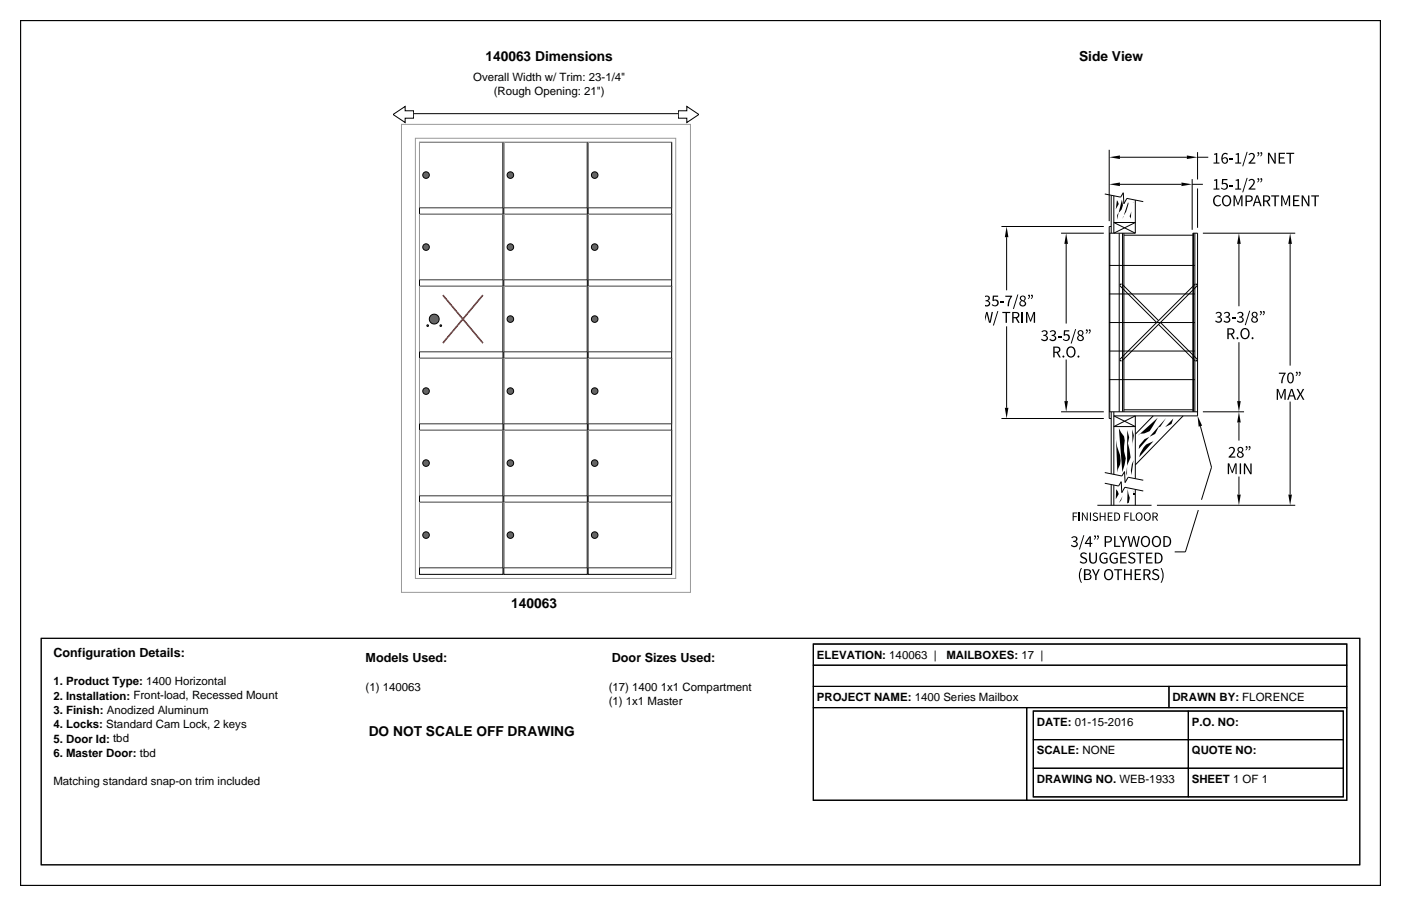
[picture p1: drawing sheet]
<svg xmlns="http://www.w3.org/2000/svg" width="432mm" height="279mm" viewBox="0 0 432 279" stroke-linecap="round" stroke-linejoin="round" font-family="sans-serif">
<path d="M12.7 196.8h406.4v69.9h-406.4z" fill="none" stroke="#000" stroke-width=".31"/>
<g fill="none" stroke="#000" stroke-width=".35">
<path d="M6.3 6.4h419.1v266.6h-419.1zM250.7 198.6h164.4v48.2h-164.4zM250.7 198.6h164.4v6.6h-164.4zM250.7 218.2h65.7v28.6h-65.7zM250.7 211.7h109.6v6.5h-109.6zM250.7 205.2h164.4v6.5h-164.4zM316.4 218.2h98.7v28.6h-98.7zM318.5 219.3h95.5v26.4h-95.5zM318.5 219.3h47.8v8.8h-47.8zM360.3 211.7h54.8v6.5h-54.8zM366.3 219.3h47.7v8.8h-47.7zM318.5 236.9h47.8v8.8h-47.8z"/>
<path d="M318.5 228.1h47.8v8.8h-47.8zM366.3 236.9h47.7v8.8h-47.7zM366.3 228.1h47.7v8.8h-47.7z"/>
</g>
<g fill="#fff" stroke="#000" stroke-width=".31">
<path d="M121.1 35.3l3.8-2.5v1.4h2.6v2.3h-2.6v1.3z"/>
<path d="M209.1 34.2h2.6v-1.4l3.7 2.5-3.7 2.5v-1.3h-2.6z"/>
</g>
<path d="M127.5 35.1h81.6" fill="none" stroke="#000" stroke-width=".31"/>
<path d="M129.3 43.9h25.7v22.2h-25.7z" fill="#fff" stroke="#000" stroke-width=".31"/>
<path d="M155 43.9h-25.7v20.2" fill="none" stroke="#999" stroke-width=".31"/>
<path d="M155 43.9v20.2h-25.7" fill="none" stroke="#333" stroke-width=".31"/>
<circle cx="131.3" cy="54" r="1.01" fill="#666" stroke="#000" stroke-width=".31"/>
<path d="M155.3 43.9h25.7v22.2h-25.7z" fill="#fff" stroke="#000" stroke-width=".31"/>
<path d="M181 43.9h-25.7v20.2" fill="none" stroke="#999" stroke-width=".31"/>
<path d="M181 43.9v20.2h-25.7" fill="none" stroke="#333" stroke-width=".31"/>
<circle cx="157.3" cy="54" r="1.01" fill="#666" stroke="#000" stroke-width=".31"/>
<path d="M181.3 43.9h25.7v22.2h-25.7z" fill="#fff" stroke="#000" stroke-width=".31"/>
<path d="M207 43.9h-25.7v20.2" fill="none" stroke="#999" stroke-width=".31"/>
<path d="M207 43.9v20.2h-25.7" fill="none" stroke="#333" stroke-width=".31"/>
<circle cx="183.3" cy="54" r="1.01" fill="#666" stroke="#000" stroke-width=".31"/>
<path d="M129.3 66.1h25.7v22.2h-25.7z" fill="#fff" stroke="#000" stroke-width=".31"/>
<path d="M155 66.1h-25.7v20.2" fill="none" stroke="#999" stroke-width=".31"/>
<path d="M155 66.1v20.2h-25.7" fill="none" stroke="#333" stroke-width=".31"/>
<circle cx="131.3" cy="76.2" r="1.01" fill="#666" stroke="#000" stroke-width=".31"/>
<path d="M155.3 66.1h25.7v22.2h-25.7z" fill="#fff" stroke="#000" stroke-width=".31"/>
<path d="M181 66.1h-25.7v20.2" fill="none" stroke="#999" stroke-width=".31"/>
<path d="M181 66.1v20.2h-25.7" fill="none" stroke="#333" stroke-width=".31"/>
<circle cx="157.3" cy="76.2" r="1.01" fill="#666" stroke="#000" stroke-width=".31"/>
<path d="M181.3 66.1h25.7v22.2h-25.7z" fill="#fff" stroke="#000" stroke-width=".31"/>
<path d="M207 66.1h-25.7v20.2" fill="none" stroke="#999" stroke-width=".31"/>
<path d="M207 66.1v20.2h-25.7" fill="none" stroke="#333" stroke-width=".31"/>
<circle cx="183.3" cy="76.2" r="1.01" fill="#666" stroke="#000" stroke-width=".31"/>
<path d="M129.3 88.3h25.7v22.2h-25.7z" fill="#fff" stroke="#000" stroke-width=".31"/>
<path d="M155 88.3h-25.7v20.2" fill="none" stroke="#999" stroke-width=".31"/>
<path d="M155 88.3v20.2h-25.7" fill="none" stroke="#333" stroke-width=".31"/>
<g fill="#666" stroke="#000" stroke-width=".31">
<circle cx="133.8" cy="98.4" r="1.51"/>
<circle cx="131.8" cy="100.4" r=".25"/>
<circle cx="135.9" cy="100.4" r=".25"/>
</g>
<path d="M136.5 91l12.3 14.8M148.8 91l-12.3 14.8" fill="none" stroke="#f00" stroke-width=".5"/>
<path d="M155.3 88.3h25.7v22.2h-25.7z" fill="#fff" stroke="#000" stroke-width=".31"/>
<path d="M181 88.3h-25.7v20.2" fill="none" stroke="#999" stroke-width=".31"/>
<path d="M181 88.3v20.2h-25.7" fill="none" stroke="#333" stroke-width=".31"/>
<circle cx="157.3" cy="98.4" r="1.01" fill="#666" stroke="#000" stroke-width=".31"/>
<path d="M181.3 88.3h25.7v22.2h-25.7z" fill="#fff" stroke="#000" stroke-width=".31"/>
<path d="M207 88.3h-25.7v20.2" fill="none" stroke="#999" stroke-width=".31"/>
<path d="M207 88.3v20.2h-25.7" fill="none" stroke="#333" stroke-width=".31"/>
<circle cx="183.3" cy="98.4" r="1.01" fill="#666" stroke="#000" stroke-width=".31"/>
<path d="M129.3 110.5h25.7v22.2h-25.7z" fill="#fff" stroke="#000" stroke-width=".31"/>
<path d="M155 110.5h-25.7v20.2" fill="none" stroke="#999" stroke-width=".31"/>
<path d="M155 110.5v20.2h-25.7" fill="none" stroke="#333" stroke-width=".31"/>
<circle cx="131.3" cy="120.6" r="1.01" fill="#666" stroke="#000" stroke-width=".31"/>
<path d="M155.3 110.5h25.7v22.2h-25.7z" fill="#fff" stroke="#000" stroke-width=".31"/>
<path d="M181 110.5h-25.7v20.2" fill="none" stroke="#999" stroke-width=".31"/>
<path d="M181 110.5v20.2h-25.7" fill="none" stroke="#333" stroke-width=".31"/>
<circle cx="157.3" cy="120.6" r="1.01" fill="#666" stroke="#000" stroke-width=".31"/>
<path d="M181.3 110.5h25.7v22.2h-25.7z" fill="#fff" stroke="#000" stroke-width=".31"/>
<path d="M207 110.5h-25.7v20.2" fill="none" stroke="#999" stroke-width=".31"/>
<path d="M207 110.5v20.2h-25.7" fill="none" stroke="#333" stroke-width=".31"/>
<circle cx="183.3" cy="120.6" r="1.01" fill="#666" stroke="#000" stroke-width=".31"/>
<path d="M129.3 132.7h25.7v22.2h-25.7z" fill="#fff" stroke="#000" stroke-width=".31"/>
<path d="M155 132.7h-25.7v20.2" fill="none" stroke="#999" stroke-width=".31"/>
<path d="M155 132.7v20.2h-25.7" fill="none" stroke="#333" stroke-width=".31"/>
<circle cx="131.3" cy="142.8" r="1.01" fill="#666" stroke="#000" stroke-width=".31"/>
<path d="M155.3 132.7h25.7v22.2h-25.7z" fill="#fff" stroke="#000" stroke-width=".31"/>
<path d="M181 132.7h-25.7v20.2" fill="none" stroke="#999" stroke-width=".31"/>
<path d="M181 132.7v20.2h-25.7" fill="none" stroke="#333" stroke-width=".31"/>
<circle cx="157.3" cy="142.8" r="1.01" fill="#666" stroke="#000" stroke-width=".31"/>
<path d="M181.3 132.7h25.7v22.2h-25.7z" fill="#fff" stroke="#000" stroke-width=".31"/>
<path d="M207 132.7h-25.7v20.2" fill="none" stroke="#999" stroke-width=".31"/>
<path d="M207 132.7v20.2h-25.7" fill="none" stroke="#333" stroke-width=".31"/>
<circle cx="183.3" cy="142.8" r="1.01" fill="#666" stroke="#000" stroke-width=".31"/>
<path d="M129.3 154.9h25.7v22.2h-25.7z" fill="#fff" stroke="#000" stroke-width=".31"/>
<path d="M155 154.9h-25.7v20.2" fill="none" stroke="#999" stroke-width=".31"/>
<path d="M155 154.9v20.2h-25.7" fill="none" stroke="#333" stroke-width=".31"/>
<circle cx="131.3" cy="165" r="1.01" fill="#666" stroke="#000" stroke-width=".31"/>
<path d="M155.3 154.9h25.7v22.2h-25.7z" fill="#fff" stroke="#000" stroke-width=".31"/>
<path d="M181 154.9h-25.7v20.2" fill="none" stroke="#999" stroke-width=".31"/>
<path d="M181 154.9v20.2h-25.7" fill="none" stroke="#333" stroke-width=".31"/>
<circle cx="157.3" cy="165" r="1.01" fill="#666" stroke="#000" stroke-width=".31"/>
<path d="M181.3 154.9h25.7v22.2h-25.7z" fill="#fff" stroke="#000" stroke-width=".31"/>
<path d="M207 154.9h-25.7v20.2" fill="none" stroke="#999" stroke-width=".31"/>
<path d="M207 154.9v20.2h-25.7" fill="none" stroke="#333" stroke-width=".31"/>
<circle cx="183.3" cy="165" r="1.01" fill="#666" stroke="#000" stroke-width=".31"/>
<path d="M123.7 38.4h89.1v144.3h-89.1zM128 42.6h80.3v135.8h-80.3z" fill="none" stroke="#999" stroke-width=".31"/>
<g fill="#000">
<path d="M341.9 48.5l3.3-.6v1.1zM341.9 56.8l3.3-.5v1.1zM364.1 56.3l3.3 .5-3.3 .6zM365.8 47.9l3.3 .6-3.3 .5zM374.2 47.4l1-.2v2.9h.6v.4h-1.8v-.4h.8v-2.4h-.6zM374.2 55.5l1-.3v2.9h.6v.4h-1.8v-.4h.8v-2.4h-.6zM376.7 55.2h1.6v.4h-1.3v.9a1.12 1.12 0 0 1 1.4 .5 1.12 1.12 0 0 1-.4 1.5 1.12 1.12 0 0 1-1.5-.3l-.2-.1 .2-.3a.79 .79 0 0 0 1 .5 .79 .79 0 0 0 .5-1 .79 .79 0 0 0-1-.5h-.5zM378.9 49h1.2v.3h-1.2zM378.9 57.1h1.2v.3h-1.2zM380.9 47.4l1-.2v2.9h.6v.4h-1.8v-.4h.7v-2.4h-.5zM380.9 55.5l1-.3v2.9h.6v.4h-1.8v-.4h.7v-2.4h-.5zM384.2 46.8h.3l-1.3 4.5h-.3z"/>
<path d="M384.2 54.9h.3l-1.3 4.4h-.3zM384.8 47.6a1.12 1.12 0 0 1 1.8-.1 1.12 1.12 0 0 1-.4 1.7l-.8 .9h1.5v.4h-2.1v-.3l1.3-1.4a.73 .73 0 0 0 .1-1.1 .73 .73 0 0 0-1.2 .2zM384.8 55.6a1.12 1.12 0 0 1 1.8-.1 1.12 1.12 0 0 1-.4 1.8l-.8 .8h1.5v.4h-2.1v-.3l1.3-1.4a.73 .73 0 0 0 .1-1.1 .73 .73 0 0 0-1.2 .2zM390.8 47.1h.5l1.5 2.8v-2.8h.4v3.4h-.4l-1.6-2.8v2.8h-.4zM394.1 47.1h1.9v.4h-1.5v1h1.3v.4h-1.3v1.2h1.6v.4h-2zM396.4 47.1h2.5v.4h-1v3h-.5l.1-3h-1.1zM310.2 69.8l.6 3.3h-1.1zM328.6 71.9l.6 3.3h-1.2zM344.3 61.8l.5 1.1-.9 1.6zM345.8 61.6l.3 1.7-.4 1.3-1.2 1.4-.2 1.7zM347.7 62.4a6.4 6.4 0 0 1-1.6 4.4l-.1 .7zM348.7 65.2l-.2 2.2-.4-.7z"/>
<path d="M349.3 62.3l.2 1zM374.3 60.6l.7-.4h.6l.7 .4-.3 .3a1.04 1.04 0 0 0-1.2-.2 1.04 1.04 0 0 0-.5 1.2 1.06 1.06 0 0 0 .5 1.2 1.06 1.06 0 0 0 1.3-.2l.3 .3a1.52 1.52 0 0 1-2 .2 1.52 1.52 0 0 1-.5-2zM380.2 60.2h.5l.9 2.5 .8-2.5h.6v3.4h-.4v-2.9l-.9 2.5h-.3l-.9-2.5 .1 2.9h-.4zM381.9 71.9l.5 3.3h-1.1zM391.8 60.2h2.4v.4h-1v3h-.4v-3h-1zM394.8 60.2h.5l.9 2.5 .9-2.5h.5v3.4h-.4l.1-2.9-.9 2.5h-.3l-.9-2.5v2.9h-.3zM397.6 71.9l.6 3.3h-1.1zM398.5 60.2h2v.4h-1.6v1.1h1.3v.3h-1.3v1.2h1.6v.4h-2zM401.2 60.2h.4l1.6 2.9v-2.8h.4v3.3h-.5l-1.6-2.8 .1 2.8h-.4zM404.1 60.2h2.3v.4h-.8v3h-.5l.1-3h-1.1zM303.8 91.2a.86 .86 0 0 1 1.2 .4 .86 .86 0 0 1-.5 1.2 .89 .89 0 0 1 .6 1.2 .89 .89 0 0 1-1.3 .4v-.6v.2a.57 .57 0 0 0 .9-.1 .57 .57 0 0 0-.1-.8l-.8-.2v-.3a.65 .65 0 0 0 .7-.2 .65 .65 0 0 0 .1-.7l-.5-.2h-.2l-.1 .3zM303.8 96.2v2.9l.2-2.9h.4l.7 2.9 .5-2.9h.4l-.7 3.4h-.5l-.6-2.8-.4 2.8z"/>
<path d="M306 91.2h1.6v.3h-1.2l-.1 1a1.12 1.12 0 0 1 1.4 .5 1.12 1.12 0 0 1-.4 1.5 1.12 1.12 0 0 1-1.5-.3l-.2-.2 .2-.2a.79 .79 0 0 0 1 .5 .79 .79 0 0 0 .5-1 .79 .79 0 0 0-1-.5l-.4-.1zM307.4 95.9h.3l-1.4 4.5h-.3zM308.2 93h1.2v.3h-1.2zM308.9 96.2h2.5v.3h-1v3.1h-.5v-3.1h-1zM309.8 91.2h2.2l-.8 1.6-.2 1.6h-.5l.2-1.1 .8-1.8h-1.7zM313.6 90.8h.3l-1.4 4.5h-.3zM316.2 96.2h.5l.9 2.5 .9-2.5h.5v3.4h-.4l.1-2.9-.9 2.5h-.3l-.9-2.5v2.9h-.4zM345.2 87.6h.6l-.6 .5zM368.4 87.6h.6v.5zM374.6 96.6a.95 .95 0 0 1 1.4-.4 .95 .95 0 0 1 .2 1.4l-.2 .2a.95 .95 0 0 1 .6 1.2 .95 .95 0 0 1-1.4 .5l-.7-.4 .2-.3a.73 .73 0 0 0 1.1 .4 .73 .73 0 0 0 .2-1.1l-.8-.2v-.3h.4a.58 .58 0 0 0 .4-.9 .58 .58 0 0 0-.9-.1l-.2 .2zM377.2 96.6a.95 .95 0 0 1 1.4-.4 .95 .95 0 0 1 .2 1.4l-.3 .2a.95 .95 0 0 1 .6 1.2 .95 .95 0 0 1-1.3 .5l-.7-.4 .2-.3a.73 .73 0 0 0 1 .4 .73 .73 0 0 0 .3-1.1l-.8-.2v-.3h.4a.58 .58 0 0 0 .4-.9 .58 .58 0 0 0-1-.1l-.2 .2zM379.7 98h1.2v.3h-1.2z"/>
<path d="M381.3 96.6a.95 .95 0 0 1 1.4-.4 .95 .95 0 0 1 .2 1.4l-.3 .2a.95 .95 0 0 1 .7 1.2 .95 .95 0 0 1-1.4 .5l-.7-.4 .2-.3a.73 .73 0 0 0 1 .4 .73 .73 0 0 0 .3-1.1l-.8-.2v-.3h.4a.58 .58 0 0 0 .4-.9 .58 .58 0 0 0-.9-.1l-.2 .2zM385 95.8h.3l-1.3 4.5h-.4zM321 102.2a.95 .95 0 0 1 1.4-.3 .95 .95 0 0 1 .1 1.4l-.2 .1a.95 .95 0 0 1 .6 1.3 .95 .95 0 0 1-1.3 .5l-.7-.5 .2-.3a.73 .73 0 0 0 1 .4 .73 .73 0 0 0 .3-1l-.8-.2v-.3l.4-.1a.58 .58 0 0 0 .4-.9 .58 .58 0 0 0-1 0l-.2 .2zM323.5 102.2a.95 .95 0 0 1 1.4-.3 .95 .95 0 0 1 .2 1.4l-.2 .1a.95 .95 0 0 1 .6 1.3 .95 .95 0 0 1-1.4 .5l-.7-.5 .2-.3a.73 .73 0 0 0 1.1 .4 .73 .73 0 0 0 .2-1l-.8-.2v-.3l.4-.1a.58 .58 0 0 0 .4-.9 .58 .58 0 0 0-.9 0l-.2 .2zM326 103.7h1.2v.3h-1.2zM327.9 101.9h1.7v.3h-1.3l-.1 1a1.12 1.12 0 0 1 1.4 .5 1.12 1.12 0 0 1-.4 1.4 1.12 1.12 0 0 1-1.4-.2l-.2-.2 .1-.2a.79 .79 0 0 0 1.1 .4 .79 .79 0 0 0 .4-1 .79 .79 0 0 0-1-.4l-.4-.1zM331.4 101.5h.3l-1.4 4.4h-.3zM345.2 110.8l.5 .5h-.5zM369 110.8v.6h-.6zM393.5 119.9h.5l.9 2.5 .9-2.5h.5v3.4h-.4v-2.8l-.9 2.4h-.2l-1-2.4 .1 2.8h-.4zM394.2 114.9h2.1l-.8 1.7-.2 1.6h-.4l.1-1.1 .8-1.8h-1.6zM309.7 125.8h1.1l-.6 3.3z"/>
<path d="M328 123.7h1.2l-.6 3.3zM344.8 132.1l1.6 2.5 .3 1.3-.3 3.3 .6 2.2-1.1 4.2zM347.4 132.6l.6 2.3-.4 1.8 .9 4.4-1.1 2.4-.3 2.4 .3 .8zM348.9 132.4l.6 1.9-.4 3.6zM353.2 137.1l2.3-1.1-4.4 5 .3-1.2zM351.2 133.8l-.5 .6 6.1-5.6-2.5 4.2-1.6 .7zM352.7 135.4l-1.6 1.9-.1 1.2 8.4-9.6-1.8 2.7-.6 .2-1 2zM361.6 129.1l-.5 1.6-2 1zM369.1 128.2l1.4 3.1-1.1 .3zM381.9 127l.5 3.3h-1.1zM381.3 123.7h1.1l-.5 3.3zM399.6 119.9h.5l.7 1.4 .7-1.4h.5l-.9 1.7 .9 1.7h-.4l-.8-1.4-.8 1.4h-.4l.9-1.7z"/>
<path d="M330.6 158.1h1.4v.2h-1.1v.9h1v.3h-1v1.1h-.3zM333.5 158.1h.3l1.2 2-.1-2.1h.3v2.6h-.3l-1.2-2.1 .1 2.1h-.3zM335.9 158.1h.3v2.5h-.3zM338.9 158.1h.3v1h1.2v-1h.3v2.5h-.3v-1.2h-1.2v1.2h-.3zM341.4 158.1h1.5v.2h-1.2v.8h1v.3h-1v.9h1.2v.3h-1.5zM344 150.9l.8 1.5-.9 1.6zM343.9 132.8l.1 2.7 .3 2.2a6.6 6.6 0 0 1 .2 7l-.1 1.2zM346 153l-.5 1.3-.7 .8zM346.5 158.1h1.5v.2h-1.2v.9h1v.3h-1v1.1h-.3zM347.6 150.9l.6 2.6-.3 1.6-.5 .1zM348.4 158.1h.3v2.2h1.1v.3h-1.4zM349.4 141.9l-.7 4.6-.1-1.4 .2-1.9z"/>
<path d="M349.1 151.1l.6 1.3zM349.5 152.2h.3v.3h-.3zM378.4 142.9l.5 .1 .9 2.3 .8-2.3 .5-.1v3.3l-.3-.1 .1-2.7-1 2.5h-.2l-.9-2.5v2.7l-.3 .1zM378.8 138.2a1.12 1.12 0 0 1 1.7 0 1.12 1.12 0 0 1-.4 1.7l-.8 .9h1.3l.1 .3h-2v-.2a4.1 4.1 0 0 0 1.5-2.4 .97 .97 0 0 0-1.4-.1zM381.3 152.5h1.1l-.5 3.3zM382.1 142.9l.4 .1v3.1l-.2 .1-.2-.1zM383.4 142.9l.5 .1 1.5 2.7v-2.6l.3-.1v3.2h-.4l-1.6-2.7 .1 2.6-.4 .1zM397.1 152.5h1.1l-.6 3.3zM330.2 165.8a.95 .95 0 0 1 1.3-.4 .95 .95 0 0 1 .2 1.4l-.2 .2a.95 .95 0 0 1 .6 1.2 .95 .95 0 0 1-1.3 .5l-.7-.4 .2-.3a.73 .73 0 0 0 1 .4 .73 .73 0 0 0 .3-1.1l-.8-.2v-.3h.4a.58 .58 0 0 0 .4-.9 .58 .58 0 0 0-1-.1l-.2 .2zM333.2 175.1l.3 .2a4.3 4.3 0 0 0 0 4.3l-.3 .2a4.3 4.3 0 0 1 0-4.7zM333.2 170.6l1.1-.2 .7 .3-.2 .3a.7 .7 0 0 0-.9-.3 .7 .7 0 0 0-.5 .8l.2 .1a1.23 1.23 0 0 1 1.3 1.8l-.6 .4h-.7l-.8-.5 .3-.3a.81 .81 0 0 0 .9 .5 .81 .81 0 0 0 .6-.9l-1.4-.8a.84 .84 0 0 1 0-1.2zM333.9 165h.3l-1.4 4.5h-.3z"/>
<path d="M335.7 170.4h.4l.1 2.5a.74 .74 0 0 0 .7 .6 .74 .74 0 0 0 .7-.6l.1-2.5h.4v2a1.23 1.23 0 0 1-1.2 1.4 1.23 1.23 0 0 1-1.2-1.4zM337.1 158.2l.8-.1 .5 .3-.2 .2a.48 .48 0 0 0-.7-.3 .48 .48 0 0 0-.1 .7 .86 .86 0 0 1 1 .6 .86 .86 0 0 1-.4 1l-.7 .1-.6-.4 .2-.3 .7 .4 .5-.2v-.5l-.7-.3a.65 .65 0 0 1-.3-1.2zM336.5 175.5h.5l.7 1.7 .8-1.7h.5l-1 2.1v1.3h-.5v-1.3zM339.3 170.8l.6-.4h.8l.6 .4-.2 .2a1.17 1.17 0 0 0-1.6 0 1.17 1.17 0 0 0-.2 1.6 1.07 1.07 0 0 0 1.7 .7v-.9h-.7v-.4h1.1v1.5a1.65 1.65 0 0 1-2.2-.1 1.65 1.65 0 0 1-.2-2.2zM343.4 165.3h.4v3h1.5v.4h-1.9zM342.4 170.8l.7-.4h.7l.6 .4-.2 .2a1.17 1.17 0 0 0-1.6 0 1.17 1.17 0 0 0-.2 1.6 1.07 1.07 0 0 0 1.7 .7v-.9h-.7v-.4h1.1v1.5a1.66 1.66 0 0 1-2.2-.1 1.66 1.66 0 0 1-.2-2.2zM343.4 175.5h2.4v.4h-1v3h-.4v-3h-1zM345.3 170.4h1.9v.4h-1.5v1h1.3v.4h-1.3v1.2h1.5v.4h-1.9zM345 165.3h.4l.8 1.7 .8-1.7h.4l-1 2.1v1.3h-.4v-1.3zM346.4 175.5h.4v1.4h1.6v-1.4h.4v3.4h-.4v-1.6h-1.6v1.6h-.4zM347.5 165.3h.5l.5 2.9 .7-2.9h.4l.7 2.9 .6-2.9h.4l-.7 3.4h-.5l-.7-2.8-.7 2.8h-.5zM348.1 170.6l1.1-.2 .7 .3-.3 .3a.7 .7 0 0 0-.8-.3 .7 .7 0 0 0-.5 .8l.2 .1a1.23 1.23 0 0 1 1.3 1.8l-.6 .4h-.7l-.9-.5 .3-.3a.81 .81 0 0 0 1 .5 .81 .81 0 0 0 .6-.9l-1.5-.8a.84 .84 0 0 1 .1-1.2z"/>
<path d="M349.7 175.5h2v.4h-1.6v1h1.3v.4h-1.3v1.2h1.6v.4h-2zM350.2 170.4h2.5v.4h-1.1v3h-.4v-3h-1zM353.2 170.4h2v.4h-1.5v1h1.2v.4h-1.2v1.2h1.5v.4h-2zM355.5 175.7l1-.2 .7 .4-.2 .2a.7 .7 0 0 0-.9-.3 .7 .7 0 0 0-.4 .8l.2 .1a1.23 1.23 0 0 1 1.2 1.8l-.6 .4h-.7l-.8-.5 .3-.2a.81 .81 0 0 0 .9 .4 .81 .81 0 0 0 .6-.8l-1.4-.9a.84 .84 0 0 1 .1-1.2zM357.7 175.3l.3-.2a4.3 4.3 0 0 1 0 4.7l-.3-.2a4.3 4.3 0 0 0 0-4.3z"/>
<path d="M376.9 47.4l.8-.3 .7 .4-.2 .2-.5-.2-.5 .2-.4 1.2a.98 .98 0 0 1 1.5 0 .98 .98 0 0 1-.2 1.5 .98 .98 0 0 1-1.5-.4 2.53 2.53 0 0 1 .3-2.6zM376.8 49.5a.67 .67 0 0 0 1.3 0 .67 .67 0 0 0-1.3 0z"/>
<path d="M387.6 47l.1-.1a.68 .68 0 0 1 .5 .7 .68 .68 0 0 1-.6 .7l-.1-.2 .4-.7-.3-.1zM388.5 47l.1-.1a.68 .68 0 0 1 .5 .7 .68 .68 0 0 1-.6 .7l-.1-.2 .4-.7-.3-.1z"/>
<path d="M387.6 55.1l.1-.1a.68 .68 0 0 1 .5 .7 .68 .68 0 0 1-.6 .6l-.1-.2 .4-.6-.3-.2zM388.5 55.1l.1-.1a.68 .68 0 0 1 .5 .6 .68 .68 0 0 1-.6 .7l-.1-.2 .4-.6-.3-.2z"/>
<path d="M377 60.6a1.51 1.51 0 0 1 2-.1 1.51 1.51 0 0 1 .4 1.9 1.43 1.43 0 0 1-1.6 1.2 1.43 1.43 0 0 1-1.2-1.7zM377.4 60.8a1.4 1.4 0 0 0-.3 1.5 1.4 1.4 0 0 0 1.3 .9 1.38 1.38 0 0 0 .7-1.5 1.38 1.38 0 0 0-1.4-1.1z"/>
<path d="M383.9 60.2h1a1.03 1.03 0 0 1 1.2 1.1 1.03 1.03 0 0 1-1.2 1h-.6v1.3h-.4zM384.3 60.6v1.3h.5a.69 .69 0 0 0 .9-.7 .69 .69 0 0 0-.9-.6z"/>
<path d="M387.2 60.2h.5l1.2 3.4h-.5l-.3-1h-1.2l-.4 1h-.4zM387.5 60.6l-.6 1.6h1.1z"/>
<path d="M389.3 60.2h1a.97 .97 0 0 1 1.2 .8 .97 .97 0 0 1-.7 1.1l.8 1.5h-.5l-.8-1.4h-.6v1.4h-.4zM389.7 60.6v1.2h.6a.64 .64 0 0 0 .8-.6 .64 .64 0 0 0-.8-.6z"/>
<path d="M312 96.2h1a.97 .97 0 0 1 1.2 .7 .97 .97 0 0 1-.8 1.2l.9 1.5h-.5l-.8-1.5h-.6v1.5h-.4zM312.4 96.5v1.3h.6a.64 .64 0 0 0 .8-.6 .64 .64 0 0 0-.8-.7z"/>
<path d="M314.6 91.4a.93 .93 0 0 1 1.4 .1 .93 .93 0 0 1-.3 1.3 .97 .97 0 0 1 .2 1.4 .97 .97 0 0 1-1.4 .1 .97 .97 0 0 1 0-1.4l.3-.2-.3-.2a.81 .81 0 0 1 .1-1.1zM314.5 93.5a.65 .65 0 0 0 1.3 0 .65 .65 0 0 0-1.3 0zM314.7 91.7a.56 .56 0 0 0 .5 .9 .56 .56 0 0 0 .5-.8l-.5-.4z"/>
<path d="M317 90.9a.68 .68 0 0 1 .5 .7 .68 .68 0 0 1-.6 .6l-.1-.2 .4-.6-.3-.1zM317.9 90.9a.68 .68 0 0 1 .5 .7 .68 .68 0 0 1-.6 .6l-.1-.2 .4-.6-.3-.1z"/>
<path d="M386 96.4a.93 .93 0 0 1 1.4 .1 .93 .93 0 0 1-.2 1.3 .97 .97 0 0 1 .2 1.4 .97 .97 0 0 1-1.5 .1 .97 .97 0 0 1 .1-1.4l.2-.2-.2-.2a.81 .81 0 0 1 0-1.1zM386 98.6a.65 .65 0 0 0 1.3 0 .65 .65 0 0 0-1.3 0zM386.2 96.7a.56 .56 0 0 0 .4 .9 .56 .56 0 0 0 .6-.8l-.5-.4z"/>
<path d="M388.5 95.9a.68 .68 0 0 1 .5 .7 .68 .68 0 0 1-.6 .7l-.1-.2 .3-.7-.2-.1zM389.3 96v-.1a.68 .68 0 0 1 .6 .7 .68 .68 0 0 1-.6 .7l-.1-.2 .3-.7-.2-.1z"/>
<path d="M324.6 106.9h1.1a.97 .97 0 0 1 1.1 .7 .97 .97 0 0 1-.7 1.2l.8 1.4h-.4l-.9-1.4h-.6v1.4h-.4zM325 107.2v1.3h.6a.64 .64 0 0 0 .8-.6 .64 .64 0 0 0-.8-.7z"/>
<path d="M329 107.3a1.51 1.51 0 0 1 2-.2 1.51 1.51 0 0 1 .4 1.9 1.43 1.43 0 0 1-1.6 1.3 1.43 1.43 0 0 1-1.2-1.8zM329.5 107.4a1.4 1.4 0 0 0-.4 1.6 1.4 1.4 0 0 0 1.3 .9 1.38 1.38 0 0 0 .7-1.6 1.38 1.38 0 0 0-1.4-1z"/>
<path d="M332.4 102a.93 .93 0 0 1 1.4 .1 .93 .93 0 0 1-.3 1.4 .97 .97 0 0 1 .2 1.4 .97 .97 0 0 1-1.4 .1 .97 .97 0 0 1 0-1.4l.3-.2-.3-.2a.81 .81 0 0 1 .1-1.2zM332.3 104.2a.65 .65 0 0 0 1.3 0 .65 .65 0 0 0-1.3 0zM332.5 102.4a.56 .56 0 0 0 .5 .8 .56 .56 0 0 0 .5-.7l-.5-.4z"/>
<path d="M334.7 101.7l.1-.1a.68 .68 0 0 1 .5 .7 .68 .68 0 0 1-.6 .6l-.1-.2 .4-.6-.3-.1zM335.6 101.7l.1-.1a.68 .68 0 0 1 .5 .7 .68 .68 0 0 1-.6 .6l-.1-.2 .4-.6-.3-.1z"/>
<path d="M378.3 101.2h1a.97 .97 0 0 1 1.2 .8 .97 .97 0 0 1-.8 1.1l.9 1.5h-.5l-.8-1.4h-.6v1.4h-.4zM378.7 101.6v1.2h.6a.64 .64 0 0 0 .8-.6 .64 .64 0 0 0-.8-.6z"/>
<path d="M382.7 101.6a1.51 1.51 0 0 1 2-.1 1.51 1.51 0 0 1 .4 1.9 1.43 1.43 0 0 1-1.7 1.2 1.43 1.43 0 0 1-1.1-1.7zM383.1 101.8a1.4 1.4 0 0 0-.3 1.5 1.4 1.4 0 0 0 1.3 .9 1.38 1.38 0 0 0 .7-1.6 1.38 1.38 0 0 0-1.4-1z"/>
<path d="M397.1 115.1a.98 .98 0 0 1 1.1-.1 .98 .98 0 0 1 .5 .9l.1 .6a1.15 1.15 0 0 1-.3 1.4 1.15 1.15 0 0 1-1.4 .1l-.4-1.5zM397.3 115.4a1.86 1.86 0 0 0 .4 2.5 1.75 1.75 0 0 0 0-2.7z"/>
<path d="M399.5 114.7a.68 .68 0 0 1 .5 .7 .68 .68 0 0 1-.6 .6l-.1-.2 .4-.6-.3-.2zM400.4 114.7a.68 .68 0 0 1 .5 .6 .68 .68 0 0 1-.5 .7l-.2-.2 .4-.6-.3-.2z"/>
<path d="M381.6 138a.93 .93 0 0 1 1.4 .1 .93 .93 0 0 1-.2 1.4 .97 .97 0 0 1 .2 1.4 .97 .97 0 0 1-1.5 .1 .97 .97 0 0 1 .1-1.4l.2-.2-.2-.2a.81 .81 0 0 1 0-1.2zM381.6 140.2a.65 .65 0 0 0 1.3 0 .65 .65 0 0 0-1.3 0zM381.7 138.7a.6 .6 0 0 0 1.2 0 .6 .6 0 0 0-1.2 0z"/>
<path d="M384 137.7v-.1a.68 .68 0 0 1 .5 .7 .68 .68 0 0 1-.5 .6l-.1-.2 .3-.6-.2-.1zM384.9 137.7l.1-.1a.68 .68 0 0 1 .5 .7 .68 .68 0 0 1-.6 .6l-.1-.2 .4-.6-.3-.1z"/>
<path d="M397.9 119.9h.5l1.1 3.4h-.5l-.3-1h-1.2l-.3 1h-.5zM398.1 120.3l-.5 1.6h1z"/>
<path d="M343.4 158.1a1.35 1.35 0 0 1 1.8 1.2 1.35 1.35 0 0 1-1.8 1.3zM343.7 158.3v2a1.01 1.01 0 0 0 1.2-1 1.01 1.01 0 0 0-1.2-1z"/>
<path d="M350.4 158.2a1.2 1.2 0 0 1 1.7 1.1 1.2 1.2 0 0 1-1.7 1.1l-.4-1.1zM350.5 158.6l-.1 .3a.86 .86 0 0 0 .1 1.1 .86 .86 0 0 0 1.1 .1l.2-.4a.86 .86 0 0 0-.1-1.1 .86 .86 0 0 0-1.2 0z"/>
<path d="M353 158.2a1.2 1.2 0 0 1 1.7 1.1 1.2 1.2 0 0 1-1.7 1.1l-.5-1.1zM353.1 158.6l-.2 .3a.86 .86 0 0 0 .1 1.1 .86 .86 0 0 0 1.1 .1l.2-.4a.86 .86 0 0 0-.1-1.1 .86 .86 0 0 0-1.1 0z"/>
<path d="M334.1 175.5h1a.83 .83 0 0 1 1.1 .5 .83 .83 0 0 1-.6 1.1 .94 .94 0 0 1 .8 1.2 .94 .94 0 0 1-1.3 .6h-1zM334.5 175.9v1.1l.9-.1 .4-.3-.2-.6zM334.5 177.3v1.3l.6-.1a.71 .71 0 0 0 .9-.9l-.5-.3z"/>
<path d="M335.8 165.4h.4v2h.5v.4h-.5v.9h-.4v-.9h-1.5zM335.8 165.9l-1 1.5h1z"/>
<path d="M337.2 165.2l.1-.1a.68 .68 0 0 1 .5 .7 .68 .68 0 0 1-.6 .6l-.1-.1 .4-.7-.3-.1zM338.1 165.2l.1-.1a.68 .68 0 0 1 .5 .7 .68 .68 0 0 1-.5 .6l-.2-.1 .4-.7-.3-.1z"/>
<path d="M340.6 175.9a1.51 1.51 0 0 1 2-.1 1.51 1.51 0 0 1 .5 1.9 1.43 1.43 0 0 1-1.7 1.2 1.43 1.43 0 0 1-1.2-1.7zM341.1 176.1a1.5 1.5 0 0 0 .6 2.5 1.43 1.43 0 0 0 1-1.4 1.43 1.43 0 0 0-1-1.3z"/>
<path d="M340.5 165.3h1a1.03 1.03 0 0 1 1.2 1 1.03 1.03 0 0 1-1.2 1h-.6v1.4h-.4zM340.9 165.7v1.3h.5a.69 .69 0 0 0 .9-.7 .69 .69 0 0 0-.9-.6z"/>
<path d="M352 165.7a1.51 1.51 0 0 1 2-.1 1.51 1.51 0 0 1 .4 1.9 1.43 1.43 0 0 1-1.6 1.2 1.43 1.43 0 0 1-1.2-1.7zM352.4 165.9a1.5 1.5 0 0 0 .6 2.5 1.43 1.43 0 0 0 1-1.4 1.43 1.43 0 0 0-1-1.4z"/>
<path d="M352.4 175.5h1a.97 .97 0 0 1 1.2 .8 .97 .97 0 0 1-.7 1.1l.8 1.5h-.5l-.8-1.4h-.6v1.4h-.4zM352.8 175.9v1.2h.6a.64 .64 0 0 0 .8-.6 .64 .64 0 0 0-.8-.6z"/>
<path d="M355.4 165.7a1.51 1.51 0 0 1 2-.1 1.51 1.51 0 0 1 .4 1.9 1.43 1.43 0 0 1-1.7 1.2 1.43 1.43 0 0 1-1.1-1.7zM355.8 165.9a1.5 1.5 0 0 0 .6 2.5 1.43 1.43 0 0 0 1-1.4 1.43 1.43 0 0 0-1-1.4z"/>
<path d="M355.9 170.4a1.78 1.78 0 0 1 2.4 1.7 1.78 1.78 0 0 1-2.4 1.7zM356.3 170.8v2.6a1.35 1.35 0 0 0 1.6-1.3 1.35 1.35 0 0 0-1.6-1.3z"/>
<path d="M355.2 158.1a1.44 1.44 0 0 1 1.6 .4v.5l-.5 .5 .6 1.1h-.3l-.6-1.1h-.5v1.1h-.3zM355.5 158.3v1l1-.3v-.5z"/>
<path d="M358.6 165.3a1.78 1.78 0 0 1 2.4 1.7 1.78 1.78 0 0 1-2.4 1.7zM359 165.7v2.6a1.35 1.35 0 0 0 1.5-1.3 1.35 1.35 0 0 0-1.5-1.3z"/>
<circle cx="327.7" cy="110" r=".31"/>
<circle cx="332.4" cy="110" r=".31"/>
<circle cx="381.4" cy="104.3" r=".31"/>
<circle cx="386" cy="104.3" r=".31"/>
</g>
<g fill="none" stroke="#000" stroke-width=".31">
<path d="M340.5 59.8l4.9 1 .8-1.4 .2 3.4 .9-1.6 5.1 1M341.9 46.2v22M345.2 48.5h20.6M345.2 56.8h18.9M367.4 56.8h3.3M367.4 55.2v15.7M369.1 48.5h3.3M369.1 46.9v8.4M369.1 58.1v12.2M308.7 69.8h31.5M310.2 73.1v16.4M327 71.9h13.2"/>
<path d="M328.6 75.2v24.6M341.9 71.9h8M342.1 71.9v55.1M342.5 69.8h-.6v59.3h.6M342.5 60.2v11.7M343.3 60.4v11.5l6.6-3.3h-6.6l6.6 3.3M345 71.9v55.1M346 71.9v55.1M346.4 72.5h21.2M346.4 71.9v55.1M349.9 61.7v10.2M367.9 71.9v55.1"/>
<path d="M368.3 71.9v55.1M370.7 71.9h28.5M381.9 75.2v19.2M397.6 75.2v37.6M341.9 90.7h26.4M341.9 81.9h26.4M341.9 99.5h26.4M345.2 88.1l11.3 11.4M345.8 87.6l11.3 11.3M357.7 99.5l11.3 11.3M368.4 87.6l-23.2 23.2M369 88.1l-23.2 23.2"/>
<path d="M310.2 100.6v25.2M328.6 110.9v12.8M341.9 117.1h26.4M341.9 108.3h26.4M357.1 100l11.3 11.3M381.9 105.5v18.2M308.7 129.1h31.5M327 127h13.2M341.9 127h27.2M342.5 127v19.1M343.3 127v19.3M346.4 126.4h21.2"/>
<path d="M355.4 128.3l-5.5 5.6M364.6 128.3l-14.7 15.1M367.6 127v-55.1h1.5v56.4h-25.8l6.6 3.3h-6.6l6.6-3.3v19.3M370 131.4l3.4 12.7-3.1 10M370.7 127h12.7M381.9 130.3v5.6M397.6 123.8v28.7M338.2 155.8h16.7M340.5 145.7l5.3 1.1 .8-1.4 .2 3.4 .9-1.6 4.7 .9M340.5 149l4.3 .9 .8-1.4 .1 3.4 1-1.6 5.7 1.1M342.5 149.4v6.4M343.3 149.6v6.2"/>
<path d="M349.9 150.9v4.9M356.6 155.8h42.6M369.3 157.3l-3.9 12.9h-3.4M381.9 147v5.5"/>
</g>
<path d="M315.1 96.2v3.4" fill="none" stroke="#000" stroke-width=".43"/>
<path d="M332.6 158.1v2.5" fill="none" stroke="#000" stroke-width=".32"/>
<g font-size="4.2">
<text x="149.6" y="18.7">140063 Dimensions</text>
<text x="332.6" y="18.7">Side View</text>
<text x="157.6" y="187.5">140063</text>
<text x="113.6" y="227">DO NOT SCALE OFF DRAWING</text>
</g>
<g font-size="3.9">
<text x="16.4" y="202.5">Configuration Details:</text>
<text x="112.7" y="204.2">Models Used:</text>
<text x="188.6" y="204.2">Door Sizes Used:</text>
</g>
<g font-size="3.5">
<text x="145.8" y="25">Overall Width w/ Trim: 23-1/4&quot;</text>
<text x="152.2" y="29.4">(Rough Opening: 21&quot;)</text>
<text x="251.7" y="203.2">ELEVATION: 140063 |</text>
<text x="291.7" y="203.2">MAILBOXES: 17 |</text>
<text x="16.4" y="211.3">1. Product Type: 1400 Horizontal</text>
<text x="16.4" y="215.7">2. Installation: Front-load, Recessed Mount</text>
<text x="112.7" y="213">(1) 140063</text>
<text x="187.6" y="213">(17) 1400 1x1 Compartment</text>
<text x="16.4" y="220.1">3. Finish: Anodized Aluminum</text>
<text x="187.6" y="217.4">(1) 1x1 Master</text>
<text x="251.7" y="216.2">PROJECT NAME: 1400 Series Mailbox</text>
<text x="361.3" y="216.2">DRAWN BY: FLORENCE</text>
<text x="16.4" y="224.6">4. Locks: Standard Cam Lock, 2 keys</text>
<text x="319.5" y="223.8">DATE: 01-15-2016</text>
<text x="367.3" y="223.8">P.O. NO:</text>
<text x="16.4" y="229">5. Door Id: tbd</text>
<text x="16.4" y="233.4">6. Master Door: tbd</text>
<text x="319.5" y="232.7">SCALE: NONE</text>
<text x="367.3" y="232.7">QUOTE NO:</text>
<text x="16.4" y="242.2">Matching standard snap-on trim included</text>
<text x="319.5" y="241.5">DRAWING NO. WEB-1933</text>
<text x="367.3" y="241.5">SHEET 1 OF 1</text>
</g>
</svg>
